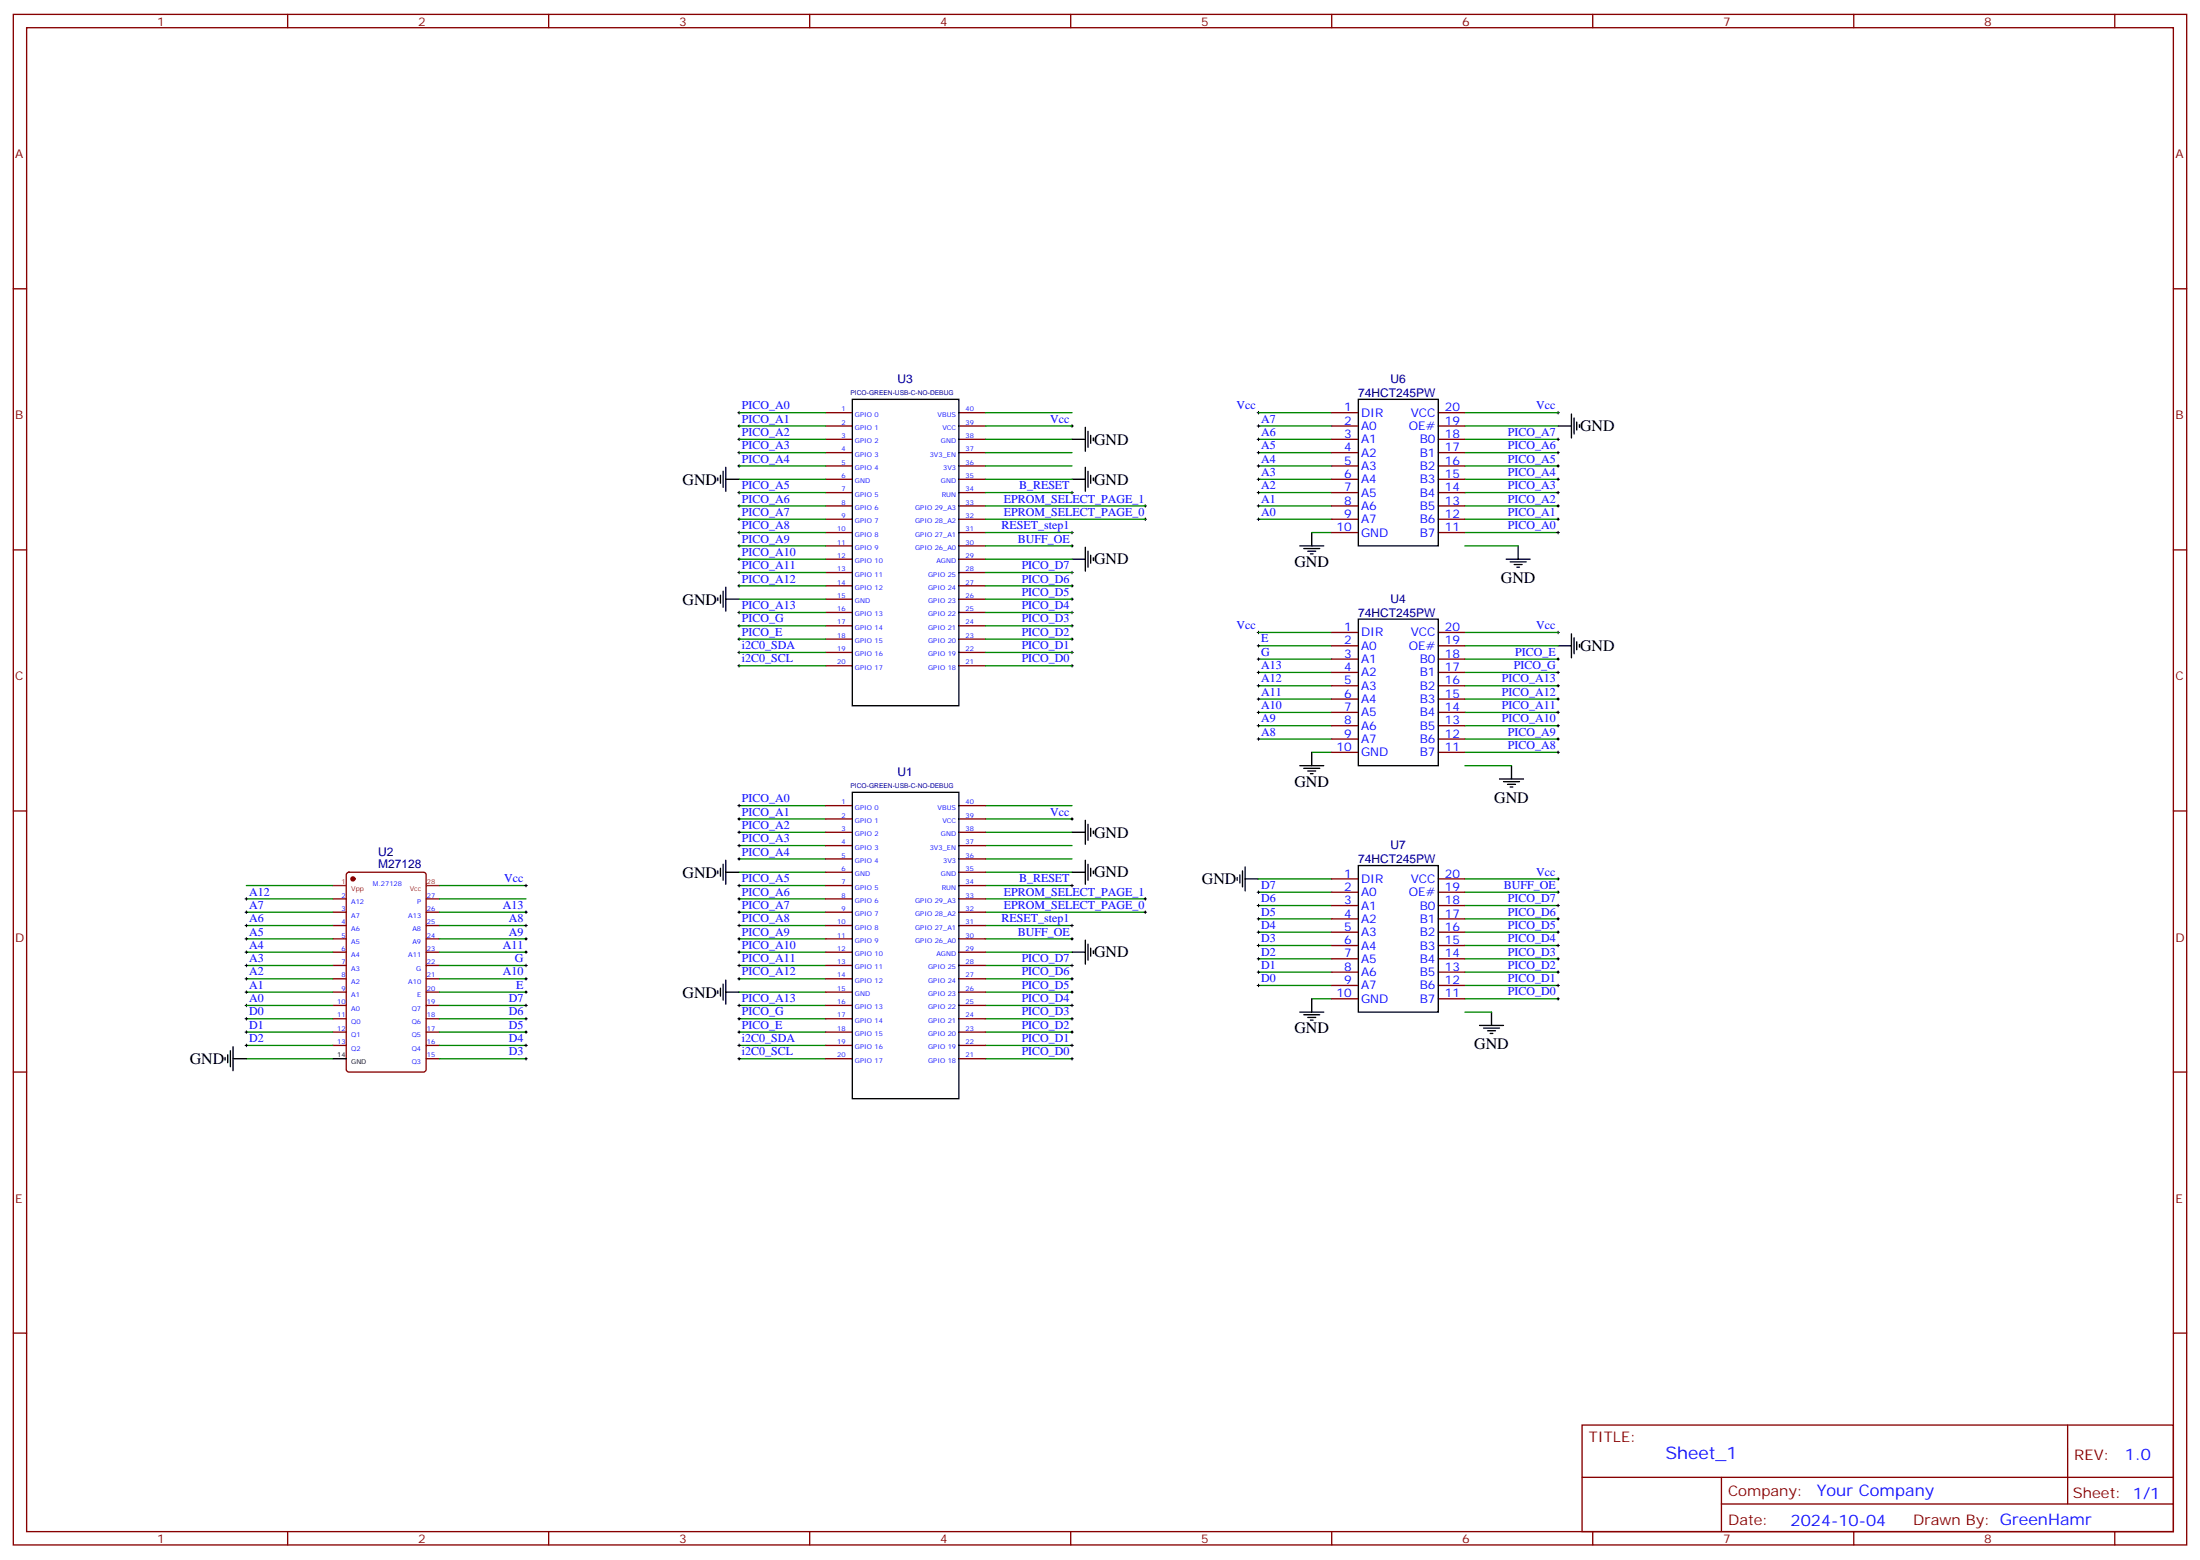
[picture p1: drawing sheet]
<svg xmlns="http://www.w3.org/2000/svg" width="583mm" height="413mm" viewBox="0 0 583 413" stroke-linecap="round" stroke-linejoin="round" font-family="sans-serif">
<g fill="none" stroke="#870000" stroke-width=".35">
<path d="M3.5 3.8h575.8v405.4h-575.8zM7.1 7.3h568.6v398.3h-568.6zM76.2 3.8v3.5M145.3 3.8v3.5M214.5 3.8v3.5M283.6 3.8v3.5M352.8 3.8v3.5M421.9 3.8v3.5M491.1 3.8v3.5M560.2 3.8v3.5M3.5 76.5h3.6M575.7 76.5h3.6"/>
<path d="M218.7 109.3h7.1M218.7 112.8h7.1M218.7 116.3h7.1M218.7 119.9h7.1M254 109.3h7.1M254 112.8h7.1M254 116.3h7.1M254 119.9h7.1M352.8 109.3h7M352.8 112.8h7M352.8 116.3h7M352.8 119.9h7"/>
<path d="M381 109.3h7.1M381 112.8h7.1M381 116.3h7.1M381 119.9h7.1M218.7 123.4h7.1M218.7 126.9h7.1M218.7 130.5h7.1M218.7 134h7.1M218.7 137.5h7.1M254 123.4h7.1M254 126.9h7.1M254 130.5h7.1"/>
<path d="M254 134h7.1M254 137.5h7.1M352.8 123.4h7M352.8 126.9h7M352.8 130.5h7M352.8 134h7M352.8 137.5h7M381 123.4h7.1M381 126.9h7.1M381 130.5h7.1M381 134h7.1M381 137.5h7.1"/>
<path d="M3.5 145.6h3.6M218.7 141h7.1M218.7 144.6h7.1M218.7 148.1h7.1M218.7 151.6h7.1M218.7 155.2h7.1M218.7 158.7h7.1M254 141h7.1M254 144.6h7.1M254 148.1h7.1M254 151.6h7.1M254 155.2h7.1"/>
<path d="M254 158.7h7.1M352.8 141h7M381 141h7.1M575.7 145.6h3.6M218.7 162.2h7.1M218.7 165.7h7.1M218.7 169.3h7.1M218.7 172.8h7.1M218.7 176.3h7.1M254 162.2h7.1M254 165.7h7.1M254 169.3h7.1"/>
<path d="M254 172.8h7.1M254 176.3h7.1M352.8 167.5h7M352.8 171h7M352.8 174.6h7M352.8 178.1h7M381 167.5h7.1M381 171h7.1M381 174.6h7.1M381 178.1h7.1M352.8 181.6h7M352.8 185.1h7"/>
<path d="M352.8 188.7h7M352.8 192.2h7M352.8 195.7h7M352.8 199.2h7M381 181.6h7.1M381 185.1h7.1M381 188.7h7.1M381 192.2h7.1M381 195.7h7.1M381 199.2h7.1M3.5 214.8h3.6M218.7 213.4h7.1"/>
<path d="M218.7 216.9h7.1M254 213.4h7.1M254 216.9h7.1M575.7 214.8h3.6M88.2 238.1h3.5M92 231.2l.4-.2h19.8a.71 .71 0 0 1 .7 .7l-.1 51.8-.6 .4h-19.8l-.5-.2-.2-.5v-51.5zM112.9 238.1h3.5M218.7 238.1h7.1M218.7 220.4h7.1M218.7 223.9h7.1M218.7 227.5h7.1M218.7 231h7.1"/>
<path d="M218.7 234.5h7.1M254 238.1h7.1M254 220.4h7.1M254 223.9h7.1M254 227.5h7.1M254 231h7.1M254 234.5h7.1M352.8 232.8h7M352.8 236.3h7M352.8 239.8h7M381 232.8h7.1M381 236.3h7.1"/>
<path d="M381 239.8h7.1M88.2 241.6h3.5M88.2 245.1h3.5M88.2 248.6h3.5M88.2 252.2h3.5M88.2 255.7h3.5M88.2 259.2h3.5M112.9 241.6h3.5M112.9 245.1h3.5M112.9 248.6h3.5M112.9 252.2h3.5M112.9 255.7h3.5"/>
<path d="M112.9 259.2h3.5M218.7 241.6h7.1M218.7 245.1h7.1M218.7 248.6h7.1M218.7 252.2h7.1M218.7 255.7h7.1M218.7 259.2h7.1M254 241.6h7.1M254 245.1h7.1M254 248.6h7.1M254 252.2h7.1M254 255.7h7.1"/>
<path d="M254 259.2h7.1M352.8 243.3h7M352.8 246.9h7M352.8 250.4h7M352.8 253.9h7M352.8 257.5h7M381 243.3h7.1M381 246.9h7.1M381 250.4h7.1M381 253.9h7.1M381 257.5h7.1M88.2 262.7h3.5"/>
<path d="M88.2 266.3h3.5M88.2 269.8h3.5M88.2 273.3h3.5M88.2 276.9h3.5M112.9 262.7h3.5M112.9 266.3h3.5M112.9 269.8h3.5M112.9 273.3h3.5M112.9 276.9h3.5M218.7 262.7h7.1M218.7 266.3h7.1M218.7 269.8h7.1"/>
<path d="M218.7 273.3h7.1M218.7 276.9h7.1M254 262.7h7.1M254 266.3h7.1M254 269.8h7.1M254 273.3h7.1M254 276.9h7.1M352.8 261h7M352.8 264.5h7M381 261h7.1M381 264.5h7.1M3.5 283.9h3.6"/>
<path d="M112.9 280.4h3.5M218.7 280.4h7.1M254 280.4h7.1M575.7 283.9h3.6M3.5 353.1h3.6M575.7 353.1h3.6M419.1 377.4h156.6v28.2h-156.6zM547.7 377.4v20.9M419.1 391.2h156.5M456 398.3h119.6M456 391.2v14.2M76.2 405.6v3.6"/>
<path d="M145.3 405.6v3.6M214.5 405.6v3.6M283.6 405.6v3.6M352.8 405.6v3.6M421.9 405.6v3.6M491.1 405.6v3.6M560.2 405.6v3.6"/>
</g>
<circle cx="93.5" cy="232.8" r=".53" fill="#870000" stroke="#870000" stroke-width=".35"/>
<path d="M88.2 234.5h3.5M112.9 234.5h3.5" fill="none" stroke="#f00" stroke-width=".35"/>
<g fill="none" stroke="#000" stroke-width=".35">
<path d="M225.8 105.8h28.2v81.1h-28.2zM284 116.3h3.5M287.5 113.2v6.3M288.2 114.2v4.3M288.9 115.3v2.1M289.6 116v.7M359.8 105.8h21.2v38.8h-21.2zM412.7 112.8h3.6M416.3 109.6v6.4M417 110.7v4.2M417.7 111.8v2.1M418.4 112.5v.7"/>
<path d="M190.1 126.6v.7M190.9 125.9v2.1M191.6 124.8v4.2M192.3 123.8v6.3M192.3 126.9h3.5M284 126.9h3.5M287.5 123.8v6.3M288.2 124.8v4.2M288.9 125.9v2.1M289.6 126.6v.7M190.1 158.3v.7M190.9 157.6v2.1"/>
<path d="M191.6 156.6v4.2M192.3 155.5v6.4M192.3 158.7h3.5M284 148.1h3.5M287.5 144.9v6.4M288.2 146v4.2M288.9 147v2.2M289.6 147.7v.7M344.3 144.6h6.4M345.4 145.3h4.2M346.4 146h2.1M347.1 146.7h.7"/>
<path d="M347.5 141v3.6M399 148.1h6.3M400 148.8h4.3M401.1 149.5h2.1M401.8 150.2h.7M402.2 144.6v3.5M359.8 164h21.2v38.8h-21.2zM412.7 171h3.6M416.3 167.9v6.3M417 168.9v4.2M417.7 170v2.1M418.4 170.7v.7"/>
<path d="M347.5 199.2v3.6M225.8 209.8h28.2v81.2h-28.2zM287.5 217.2v6.4M288.2 218.3v4.2M288.9 219.4v2.1M344.3 202.8h6.4M345.4 203.5h4.2M346.4 204.2h2.1M347.1 204.9h.7M397.2 206.3h6.4M398.3 207h4.2M399.3 207.7h2.2"/>
<path d="M400 208.4h.8M400.4 202.8v3.5M190.1 230.6v.8M190.9 229.9v2.2M191.6 228.9v4.2M192.3 231h3.5M192.3 227.8v6.4M284 231h3.5M284 220.4h3.5M287.5 227.8v6.4M288.2 228.9v4.2M288.9 229.9v2.2"/>
<path d="M289.6 220.1v.7M289.6 230.6v.8M327.7 232.4v.7M328.4 231.7v2.1M329.1 230.6v4.3M329.8 232.8h3.6M329.8 229.6v6.3M359.8 229.2h21.2v38.8h-21.2zM192.3 259.6v6.3M284 252.2h3.5M287.5 249v6.3M288.2 250v4.3"/>
<path d="M288.9 251.1v2.1M289.6 251.8v.7M60.3 279.3v2.1M61 278.3v4.2M61.7 277.2v6.4M190.1 262.4v.7M190.9 261.7v2.1M191.6 260.6v4.3M192.3 262.7h3.5M344.3 268h6.4M345.4 268.7h4.2M346.4 269.5h2.1"/>
<path d="M347.1 270.2h.7M347.5 264.5v3.5M391.9 271.6h6.4M393 272.3h4.2M394.1 273h2.1M394.8 273.7h.7M395.1 268v3.6M59.6 280v.7M61.7 280.4h3.6M88.2 280.4h3.5"/>
</g>
<g fill="none" stroke="#008700" stroke-width=".35">
<path d="M195.8 119.9h22.9M195.8 116.3h22.9M195.8 112.8h22.9M195.8 109.3h22.9M261.1 119.9h22.9M261.1 116.3h22.9M261.1 112.8h22.9M261.1 109.3h22.9M333.4 119.9h19.4M333.4 116.3h19.4M333.4 112.8h19.4M333.4 109.3h19.4"/>
<path d="M388.1 119.9h24.6M388.1 116.3h24.6M388.1 112.8h24.6M388.1 109.3h24.6M195.8 137.5h22.9M195.8 134h22.9M195.8 130.5h22.9M195.8 126.9h22.9M195.8 123.4h22.9M261.1 137.5h42.3M261.1 134h42.3M261.1 130.5h22.9"/>
<path d="M261.1 126.9h22.9M261.1 123.4h22.9M333.4 137.5h19.4M333.4 134h19.4M333.4 130.5h19.4M333.4 126.9h19.4M333.4 123.4h19.4M388.1 137.5h24.6M388.1 134h24.6M388.1 130.5h24.6M388.1 126.9h24.6M388.1 123.4h24.6"/>
<path d="M195.8 141h22.9M195.8 144.6h22.9M195.8 148.1h22.9M195.8 151.6h22.9M195.8 155.2h22.9M195.8 158.7h22.9M261.1 141h22.9M261.1 144.6h22.9M261.1 148.1h22.9M261.1 151.6h22.9M261.1 155.2h22.9M261.1 158.7h22.9"/>
<path d="M347.5 141h5.3M388.1 141h24.6M388.1 144.6h14.1M195.8 162.2h22.9M195.8 176.3h22.9M195.8 172.8h22.9M195.8 169.3h22.9M195.8 165.7h22.9M261.1 162.2h22.9M261.1 176.3h22.9M261.1 172.8h22.9M261.1 169.3h22.9"/>
<path d="M261.1 165.7h22.9M333.4 178.1h19.4M333.4 174.6h19.4M333.4 171h19.4M333.4 167.5h19.4M388.1 178.1h24.6M388.1 174.6h24.6M388.1 171h24.6M388.1 167.5h24.6M333.4 195.7h19.4M333.4 192.2h19.4M333.4 188.7h19.4"/>
<path d="M333.4 185.1h19.4M333.4 181.6h19.4M347.5 199.2h5.3M388.1 195.7h24.6M388.1 192.2h24.6M388.1 188.7h24.6M388.1 185.1h24.6M388.1 181.6h24.6M388.1 199.2h24.6M195.8 213.4h22.9M195.8 216.9h22.9M261.1 213.4h22.9"/>
<path d="M261.1 216.9h22.9M388.1 202.8h12.3M65.3 234.5h22.9M65.3 238.1h22.9M116.4 234.5h22.9M116.4 238.1h22.9M195.8 220.4h22.9M195.8 223.9h22.9M195.8 227.5h22.9M195.8 231h22.9M195.8 234.5h22.9M195.8 238.1h22.9"/>
<path d="M261.1 220.4h22.9M261.1 223.9h22.9M261.1 227.5h22.9M261.1 231h22.9M261.1 234.5h22.9M261.1 238.1h42.3M333.4 239.8h19.4M333.4 236.3h19.4M333.4 232.8h19.4M388.1 239.8h24.6M388.1 236.3h24.6M388.1 232.8h24.6"/>
<path d="M65.3 241.6h22.9M65.3 245.1h22.9M65.3 248.6h22.9M65.3 252.2h22.9M65.3 255.7h22.9M65.3 259.2h22.9M116.4 241.6h22.9M116.4 245.1h22.9M116.4 248.6h22.9M116.4 252.2h22.9M116.4 255.7h22.9M116.4 259.2h22.9"/>
<path d="M195.8 241.6h22.9M195.8 245.1h22.9M195.8 248.6h22.9M195.8 252.2h22.9M195.8 255.7h22.9M195.8 259.2h22.9M261.1 241.6h42.3M261.1 245.1h22.9M261.1 248.6h22.9M261.1 252.2h22.9M261.1 255.7h22.9M261.1 259.2h22.9"/>
<path d="M333.4 243.3h19.4M333.4 246.9h19.4M333.4 250.4h19.4M333.4 253.9h19.4M333.4 257.5h19.4M388.1 243.3h24.6M388.1 246.9h24.6M388.1 250.4h24.6M388.1 253.9h24.6M388.1 257.5h24.6M65.3 262.7h22.9M65.3 266.3h22.9"/>
<path d="M65.3 276.9h22.9M65.3 273.3h22.9M65.3 269.8h22.9M116.4 262.7h22.9M116.4 266.3h22.9M116.4 276.9h22.9M116.4 273.3h22.9M116.4 269.8h22.9M195.8 262.7h22.9M195.8 266.3h22.9M195.8 276.9h22.9M195.8 273.3h22.9"/>
<path d="M195.8 269.8h22.9M261.1 262.7h22.9M261.1 266.3h22.9M261.1 276.9h22.9M261.1 273.3h22.9M261.1 269.8h22.9M333.4 261h19.4M347.5 264.5h5.3M388.1 261h24.6M388.1 264.5h24.6M388.1 268h7M65.3 280.4h22.9"/>
<path d="M116.4 280.4h22.9M195.8 280.4h22.9M261.1 280.4h22.9"/>
</g>
<g fill="none" stroke="#000" stroke-width=".26">
<path d="M195.4 109.3h.7M195.4 119.9h.7M195.4 116.3h.7M195.4 112.8h.7M195.8 108.9v.7M195.8 112.5v.7M195.8 116v.7M195.8 119.5v.7M283.6 112.8h.7M284 112.5v.7M333 109.3h.7M333 119.9h.7"/>
<path d="M333 116.3h.7M333 112.8h.7M333.4 108.9v.7M333.4 112.5v.7M333.4 116v.7M333.4 119.5v.7M412.4 109.3h.7M412.4 119.9h.7M412.4 116.3h.7M412.7 108.9v.7M412.7 116v.7M412.7 119.5v.7"/>
<path d="M195.4 137.5h.7M195.4 134h.7M195.4 130.5h.7M195.4 123.4h.7M195.8 123v.8M195.8 130.1v.7M195.8 133.6v.7M195.8 137.2v.7M283.6 130.5h.7M284 130.1v.7M303 137.5h.7M303 134h.7"/>
<path d="M303.4 133.6v.7M303.4 137.2v.7M333 137.5h.7M333 134h.7M333 130.5h.7M333 126.9h.7M333 123.4h.7M333.4 123v.8M333.4 126.6v.7M333.4 130.1v.7M333.4 133.6v.7M333.4 137.2v.7"/>
<path d="M412.4 137.5h.7M412.4 134h.7M412.4 130.5h.7M412.4 126.9h.7M412.4 123.4h.7M412.7 123v.8M412.7 126.6v.7M412.7 130.1v.7M412.7 133.6v.7M412.7 137.2v.7M195.4 141h.7M195.4 144.6h.7"/>
<path d="M195.4 151.6h.7M195.4 155.2h.7M195.4 148.1h.7M195.8 140.7v.7M195.8 144.2v.7M195.8 147.7v.7M195.8 151.3v.7M195.8 154.8v.7M283.6 141h.7M283.6 144.6h.7M283.6 151.6h.7M283.6 155.2h.7"/>
<path d="M283.6 158.7h.7M284 140.7v.7M284 144.2v.7M284 151.3v.7M284 154.8v.7M284 158.3v.7M412.4 141h.7M412.7 140.7v.7M195.4 176.3h.7M195.4 172.8h.7M195.4 162.2h.7M195.4 165.7h.7"/>
<path d="M195.4 169.3h.7M195.8 161.9v.7M195.8 165.4v.7M195.8 168.9v.7M195.8 172.4v.7M195.8 176v.7M283.6 176.3h.7M283.6 172.8h.7M283.6 162.2h.7M283.6 165.7h.7M283.6 169.3h.7M284 161.9v.7"/>
<path d="M284 165.4v.7M284 168.9v.7M284 172.4v.7M284 176v.7M333 167.5h.7M333 178.1h.7M333 174.6h.7M333 171h.7M333.4 167.1v.8M333.4 170.7v.7M333.4 174.2v.7M333.4 177.7v.7"/>
<path d="M412.4 167.5h.7M412.4 178.1h.7M412.4 174.6h.7M412.7 167.1v.8M412.7 174.2v.7M412.7 177.7v.7M333 195.7h.7M333 192.2h.7M333 188.7h.7M333 185.1h.7M333 181.6h.7M333.4 181.3v.7"/>
<path d="M333.4 184.8v.7M333.4 188.3v.7M333.4 191.8v.7M333.4 195.4v.7M412.4 195.7h.7M412.4 192.2h.7M412.4 188.7h.7M412.4 185.1h.7M412.4 181.6h.7M412.4 199.2h.7M412.7 181.3v.7M412.7 184.8v.7"/>
<path d="M412.7 188.3v.7M412.7 191.8v.7M412.7 195.4v.7M412.7 198.9v.7M195.4 216.9h.7M195.4 213.4h.7M195.8 213v.7M195.8 216.5v.7M283.6 216.9h.7M284 216.5v.7M64.9 238.1h.7M65.3 237.7v.7"/>
<path d="M139 234.5h.7M139.3 234.2v.7M195.4 238.1h.7M195.4 234.5h.7M195.4 220.4h.7M195.4 223.9h.7M195.4 227.5h.7M195.8 220.1v.7M195.8 223.6v.7M195.8 227.1v.7M195.8 234.2v.7M195.8 237.7v.7"/>
<path d="M283.6 234.5h.7M284 234.2v.7M303 238.1h.7M303.4 237.7v.7M333 239.8h.7M333 236.3h.7M333.4 235.9v.7M333.4 239.5v.7M412.4 232.8h.7M412.4 239.8h.7M412.4 236.3h.7M412.7 232.4v.7"/>
<path d="M412.7 235.9v.7M412.7 239.5v.7M64.9 259.2h.7M64.9 255.7h.7M64.9 252.2h.7M64.9 248.6h.7M64.9 245.1h.7M64.9 241.6h.7M65.3 241.2v.7M65.3 244.8v.7M65.3 248.3v.7M65.3 251.8v.7"/>
<path d="M65.3 255.3v.7M65.3 258.9v.7M139 259.2h.7M139 255.7h.7M139 252.2h.7M139 248.6h.7M139 245.1h.7M139 241.6h.7M139.3 241.2v.7M139.3 244.8v.7M139.3 248.3v.7M139.3 251.8v.7"/>
<path d="M139.3 255.3v.7M139.3 258.9v.7M195.4 259.2h.7M195.4 255.7h.7M195.4 252.2h.7M195.4 248.6h.7M195.4 245.1h.7M195.4 241.6h.7M195.8 241.2v.7M195.8 244.8v.7M195.8 248.3v.7M195.8 251.8v.7"/>
<path d="M195.8 255.3v.7M195.8 258.9v.7M283.6 259.2h.7M283.6 255.7h.7M283.6 248.6h.7M283.6 245.1h.7M284 244.8v.7M284 248.3v.7M284 255.3v.7M284 258.9v.7M303 241.6h.7M303.4 241.2v.7"/>
<path d="M333 257.5h.7M333 253.9h.7M333 250.4h.7M333 246.9h.7M333 243.3h.7M333.4 243v.7M333.4 246.5v.7M333.4 250v.8M333.4 253.6v.7M333.4 257.1v.7M412.4 257.5h.7M412.4 253.9h.7"/>
<path d="M412.4 250.4h.7M412.4 246.9h.7M412.4 243.3h.7M412.7 243v.7M412.7 246.5v.7M412.7 250v.8M412.7 253.6v.7M412.7 257.1v.7M64.9 266.3h.7M64.9 262.7h.7M64.9 269.8h.7M64.9 273.3h.7"/>
<path d="M64.9 276.9h.7M65.3 262.4v.7M65.3 265.9v.7M65.3 269.5v.7M65.3 273v.7M65.3 276.5v.7M139 266.3h.7M139 262.7h.7M139 269.8h.7M139 273.3h.7M139 276.9h.7M139.3 262.4v.7"/>
<path d="M139.3 265.9v.7M139.3 269.5v.7M139.3 273v.7M139.3 276.5v.7M195.4 266.3h.7M195.4 269.8h.7M195.4 273.3h.7M195.4 276.9h.7M195.8 265.9v.7M195.8 269.5v.7M195.8 273v.7M195.8 276.5v.7"/>
<path d="M283.6 266.3h.7M283.6 262.7h.7M283.6 269.8h.7M283.6 273.3h.7M283.6 276.9h.7M284 262.4v.7M284 265.9v.7M284 269.5v.7M284 273v.7M284 276.5v.7M333 261h.7M333.4 260.6v.7"/>
<path d="M412.4 264.5h.7M412.4 261h.7M412.7 260.6v.7M412.7 264.2v.7M139 280.4h.7M139.3 280v.7M195.4 280.4h.7M195.8 280v.7M283.6 280.4h.7M284 280v.7"/>
</g>
<text font-size="4.6" fill="#00f" x="441.2" y="386.4">Sheet_1</text>
<g font-size="4.2">
<text x="289.8" y="117.7">GND</text>
<text x="418.6" y="114.3">GND</text>
<text x="180.8" y="128.4">GND</text>
<text x="289.8" y="128.3">GND</text>
<text x="289.8" y="149.5">GND</text>
<text x="342.9" y="150.2">GND</text>
<text x="397.6" y="154.3">GND</text>
<text x="180.8" y="160.2">GND</text>
<text x="418.6" y="172.5">GND</text>
<text x="342.9" y="208.4">GND</text>
<text x="395.8" y="212.5">GND</text>
<text x="289.8" y="221.8">GND</text>
<text x="180.8" y="232.5">GND</text>
<text x="289.8" y="232.4">GND</text>
<text x="318.4" y="234.2">GND</text>
<text x="289.8" y="253.6">GND</text>
<text x="180.8" y="264.2">GND</text>
<text x="342.9" y="273.7">GND</text>
<text x="50.3" y="281.9">GND</text>
<text x="390.5" y="277.8">GND</text>
</g>
<g font-size="4.2" fill="#00f">
<text x="562.9" y="386.7">1.0</text>
<text x="481.3" y="396.2">Your Company</text>
<text x="474.4" y="404">2024-10-04</text>
</g>
<g font-size="3.9" fill="#800">
<text x="420.9" y="382">TITLE:</text>
<text x="549.5" y="386.7">REV:</text>
<text x="457.8" y="396.2">Company:</text>
<text x="549.1" y="396.8">Sheet: 1/1</text>
<text x="457.8" y="403.9">Date:</text>
<text x="506.8" y="403.9">Drawn By: GreenHamr</text>
</g>
<g font-size="3.2" fill="#800">
<text x="41.6" y="6.8">1</text>
<text x="110.8" y="6.8">2</text>
<text x="179.9" y="6.8">3</text>
<text x="249.1" y="6.8">4</text>
<text x="318.2" y="6.8">5</text>
<text x="387.3" y="6.8">6</text>
<text x="456.5" y="6.8">7</text>
<text x="525.6" y="6.8">8</text>
<text x="4.1" y="41.9">A</text>
<text x="576.3" y="41.9">A</text>
<text x="4.1" y="111.1">B</text>
<text x="576.3" y="111.1">B</text>
<text x="4.1" y="180.2">C</text>
<text x="576.3" y="180.2">C</text>
<text x="4.1" y="249.3">D</text>
<text x="576.3" y="249.3">D</text>
<text x="4.1" y="318.5">E</text>
<text x="576.3" y="318.5">E</text>
<text x="41.6" y="408.6">1</text>
<text x="110.8" y="408.6">2</text>
<text x="179.9" y="408.6">3</text>
<text x="249.1" y="408.6">4</text>
<text x="318.2" y="408.6">5</text>
<text x="387.3" y="408.6">6</text>
<text x="456.5" y="408.6">7</text>
<text x="525.6" y="408.6">8</text>
</g>
<g font-size="3.2" fill="#000080">
<text x="237.8" y="101.4">U3</text>
<text x="368.3" y="101.4">U6</text>
<text x="359.8" y="105.2">74HCT245PW</text>
<text x="368.3" y="159.7">U4</text>
<text x="359.8" y="163.4">74HCT245PW</text>
<text x="237.8" y="205.5">U1</text>
<text x="100.2" y="226.8">U2</text>
<text x="368.3" y="224.9">U7</text>
<text x="100.2" y="229.9">M27128</text>
<text x="359.8" y="228.7">74HCT245PW</text>
</g>
<g font-size="3.2" fill="#00f">
<text x="196.5" y="111.9">PICO_A1</text>
<text x="196.5" y="108.4">PICO_A0</text>
<text x="278.2" y="111.9">Vcc</text>
<text x="327.6" y="108.4">Vcc</text>
<text x="334.1" y="111.9">A7</text>
<text x="356.1" y="108.9">1</text>
<text x="356.1" y="112.5">2</text>
<text x="360.5" y="110.3">DIR</text>
<text x="360.5" y="113.9">A0</text>
<text x="373.2" y="113.9">OE#</text>
<text x="373.7" y="110.3">VCC</text>
<text x="382.8" y="112.5">19</text>
<text x="382.8" y="108.9">20</text>
<text x="407" y="108.4">Vcc</text>
<text x="196.5" y="119">PICO_A3</text>
<text x="196.5" y="115.5">PICO_A2</text>
<text x="334.1" y="119">A5</text>
<text x="334.1" y="115.5">A6</text>
<text x="356.1" y="116">3</text>
<text x="356.1" y="119.5">4</text>
<text x="360.5" y="117.4">A1</text>
<text x="376.1" y="117.4">B0</text>
<text x="382.8" y="119.5">17</text>
<text x="382.8" y="116">18</text>
<text x="399.4" y="119">PICO_A6</text>
<text x="399.4" y="115.5">PICO_A7</text>
<text x="196.5" y="122.5">PICO_A4</text>
<text x="334.1" y="122.5">A4</text>
<text x="356.1" y="123">5</text>
<text x="360.5" y="120.9">A2</text>
<text x="360.5" y="124.5">A3</text>
<text x="376.1" y="124.5">B2</text>
<text x="376.1" y="120.9">B1</text>
<text x="382.8" y="123">16</text>
<text x="399.4" y="122.5">PICO_A5</text>
<text x="196.5" y="129.6">PICO_A5</text>
<text x="269.9" y="129.6">B_RESET</text>
<text x="334.1" y="129.6">A2</text>
<text x="334.1" y="126">A3</text>
<text x="356.1" y="126.6">6</text>
<text x="356.1" y="130.1">7</text>
<text x="360.5" y="128">A4</text>
<text x="360.5" y="131.5">A5</text>
<text x="376.1" y="131.5">B4</text>
<text x="376.1" y="128">B3</text>
<text x="382.8" y="130.1">14</text>
<text x="382.8" y="126.6">15</text>
<text x="399.4" y="129.6">PICO_A3</text>
<text x="399.4" y="126">PICO_A4</text>
<text x="196.5" y="136.6">PICO_A7</text>
<text x="196.5" y="133.1">PICO_A6</text>
<text x="265.9" y="136.6">EPROM_SELECT_PAGE_0</text>
<text x="265.9" y="133.1">EPROM_SELECT_PAGE_1</text>
<text x="334.1" y="136.6">A0</text>
<text x="334.1" y="133.1">A1</text>
<text x="356.1" y="133.6">8</text>
<text x="356.1" y="137.2">9</text>
<text x="360.5" y="135">A6</text>
<text x="376.1" y="135">B5</text>
<text x="382.8" y="137.2">12</text>
<text x="382.8" y="133.6">13</text>
<text x="399.4" y="136.6">PICO_A1</text>
<text x="399.4" y="133.1">PICO_A2</text>
<text x="196.5" y="143.7">PICO_A9</text>
<text x="196.5" y="140.2">PICO_A8</text>
<text x="265.3" y="140.2">RESET_step1</text>
<text x="269.6" y="143.7">BUFF_OE</text>
<text x="354" y="140.7">10</text>
<text x="360.5" y="138.6">A7</text>
<text x="360.5" y="142.1">GND</text>
<text x="376.1" y="142.1">B7</text>
<text x="376.1" y="138.6">B6</text>
<text x="382.8" y="140.7">11</text>
<text x="399.4" y="140.2">PICO_A0</text>
<text x="196.5" y="147.2">PICO_A10</text>
<text x="196.5" y="154.3">PICO_A12</text>
<text x="196.5" y="150.7">PICO_A11</text>
<text x="270.6" y="150.7">PICO_D7</text>
<text x="270.6" y="154.3">PICO_D6</text>
<text x="196.5" y="161.3">PICO_A13</text>
<text x="270.6" y="157.8">PICO_D5</text>
<text x="270.6" y="161.3">PICO_D4</text>
<text x="196.5" y="164.9">PICO_G</text>
<text x="270.6" y="164.9">PICO_D3</text>
<text x="327.6" y="166.6">Vcc</text>
<text x="356.1" y="167.1">1</text>
<text x="382.8" y="167.1">20</text>
<text x="407" y="166.6">Vcc</text>
<text x="196.5" y="171.9">i2C0_SDA</text>
<text x="196.5" y="168.4">PICO_E</text>
<text x="270.6" y="168.4">PICO_D2</text>
<text x="270.6" y="171.9">PICO_D1</text>
<text x="334.1" y="173.7">G</text>
<text x="334.1" y="170.1">E</text>
<text x="356.1" y="170.7">2</text>
<text x="360.5" y="168.6">DIR</text>
<text x="360.5" y="172.1">A0</text>
<text x="373.2" y="172.1">OE#</text>
<text x="373.7" y="168.6">VCC</text>
<text x="382.8" y="170.7">19</text>
<text x="401.3" y="173.7">PICO_E</text>
<text x="196.5" y="175.4">i2C0_SCL</text>
<text x="270.6" y="175.4">PICO_D0</text>
<text x="334.1" y="177.2">A13</text>
<text x="356.1" y="174.2">3</text>
<text x="356.1" y="177.7">4</text>
<text x="360.5" y="175.6">A1</text>
<text x="360.5" y="179.1">A2</text>
<text x="376.1" y="179.1">B1</text>
<text x="376.1" y="175.6">B0</text>
<text x="382.8" y="177.7">17</text>
<text x="382.8" y="174.2">18</text>
<text x="401" y="177.2">PICO_G</text>
<text x="334.1" y="184.3">A11</text>
<text x="334.1" y="180.7">A12</text>
<text x="356.1" y="181.3">5</text>
<text x="356.1" y="184.8">6</text>
<text x="360.5" y="182.7">A3</text>
<text x="376.1" y="182.7">B2</text>
<text x="382.8" y="184.8">15</text>
<text x="382.8" y="181.3">16</text>
<text x="397.8" y="184.3">PICO_A12</text>
<text x="397.8" y="180.7">PICO_A13</text>
<text x="334.1" y="191.3">A9</text>
<text x="334.1" y="187.8">A10</text>
<text x="356.1" y="188.3">7</text>
<text x="356.1" y="191.8">8</text>
<text x="360.5" y="186.2">A4</text>
<text x="360.5" y="189.7">A5</text>
<text x="376.1" y="189.7">B4</text>
<text x="376.1" y="186.2">B3</text>
<text x="382.8" y="191.8">13</text>
<text x="382.8" y="188.3">14</text>
<text x="397.8" y="191.3">PICO_A10</text>
<text x="397.8" y="187.8">PICO_A11</text>
<text x="334.1" y="194.8">A8</text>
<text x="356.1" y="195.4">9</text>
<text x="360.5" y="193.3">A6</text>
<text x="360.5" y="196.8">A7</text>
<text x="376.1" y="196.8">B6</text>
<text x="376.1" y="193.3">B5</text>
<text x="382.8" y="195.4">12</text>
<text x="399.4" y="194.8">PICO_A9</text>
<text x="354" y="198.9">10</text>
<text x="360.5" y="200.3">GND</text>
<text x="376.1" y="200.3">B7</text>
<text x="382.8" y="198.9">11</text>
<text x="399.4" y="198.4">PICO_A8</text>
<text x="196.5" y="212.5">PICO_A0</text>
<text x="196.5" y="216">PICO_A1</text>
<text x="196.5" y="219.5">PICO_A2</text>
<text x="278.2" y="216">Vcc</text>
<text x="196.5" y="223.1">PICO_A3</text>
<text x="196.5" y="226.6">PICO_A4</text>
<text x="133.6" y="233.6">Vcc</text>
<text x="196.5" y="233.6">PICO_A5</text>
<text x="269.9" y="233.6">B_RESET</text>
<text x="356.1" y="232.4">1</text>
<text x="360.5" y="233.8">DIR</text>
<text x="373.7" y="233.8">VCC</text>
<text x="382.8" y="232.4">20</text>
<text x="407" y="231.9">Vcc</text>
<text x="66" y="237.2">A12</text>
<text x="196.5" y="237.2">PICO_A6</text>
<text x="265.9" y="237.2">EPROM_SELECT_PAGE_1</text>
<text x="334.1" y="238.9">D6</text>
<text x="334.1" y="235.4">D7</text>
<text x="356.1" y="235.9">2</text>
<text x="356.1" y="239.5">3</text>
<text x="360.5" y="237.3">A0</text>
<text x="373.2" y="237.3">OE#</text>
<text x="382.8" y="239.5">18</text>
<text x="382.8" y="235.9">19</text>
<text x="398.4" y="235.4">BUFF_OE</text>
<text x="399.4" y="238.9">PICO_D7</text>
<text x="66" y="244.2">A6</text>
<text x="66" y="240.7">A7</text>
<text x="133.2" y="240.7">A13</text>
<text x="134.8" y="244.2">A8</text>
<text x="196.5" y="240.7">PICO_A7</text>
<text x="196.5" y="244.2">PICO_A8</text>
<text x="265.3" y="244.2">RESET_step1</text>
<text x="265.9" y="240.7">EPROM_SELECT_PAGE_0</text>
<text x="334.1" y="246">D4</text>
<text x="334.1" y="242.5">D5</text>
<text x="356.1" y="243">4</text>
<text x="360.5" y="240.9">A1</text>
<text x="360.5" y="244.4">A2</text>
<text x="376.1" y="244.4">B1</text>
<text x="376.1" y="240.9">B0</text>
<text x="382.8" y="243">17</text>
<text x="399.4" y="246">PICO_D5</text>
<text x="399.4" y="242.5">PICO_D6</text>
<text x="66" y="251.3">A4</text>
<text x="66" y="247.8">A5</text>
<text x="133.2" y="251.3">A11</text>
<text x="134.8" y="247.8">A9</text>
<text x="196.5" y="247.8">PICO_A9</text>
<text x="196.5" y="251.3">PICO_A10</text>
<text x="269.6" y="247.8">BUFF_OE</text>
<text x="334.1" y="249.5">D3</text>
<text x="356.1" y="246.5">5</text>
<text x="356.1" y="250">6</text>
<text x="360.5" y="247.9">A3</text>
<text x="360.5" y="251.5">A4</text>
<text x="376.1" y="251.5">B3</text>
<text x="376.1" y="247.9">B2</text>
<text x="382.8" y="250">15</text>
<text x="382.8" y="246.5">16</text>
<text x="399.4" y="249.5">PICO_D4</text>
<text x="66" y="254.8">A3</text>
<text x="136.4" y="254.8">G</text>
<text x="196.5" y="254.8">PICO_A11</text>
<text x="270.6" y="254.8">PICO_D7</text>
<text x="334.1" y="256.6">D1</text>
<text x="334.1" y="253">D2</text>
<text x="356.1" y="253.6">7</text>
<text x="356.1" y="257.1">8</text>
<text x="360.5" y="255">A5</text>
<text x="376.1" y="255">B4</text>
<text x="382.8" y="257.1">13</text>
<text x="382.8" y="253.6">14</text>
<text x="399.4" y="256.6">PICO_D2</text>
<text x="399.4" y="253">PICO_D3</text>
<text x="66" y="261.9">A1</text>
<text x="66" y="258.3">A2</text>
<text x="133.2" y="258.3">A10</text>
<text x="136.7" y="261.9">E</text>
<text x="196.5" y="258.3">PICO_A12</text>
<text x="270.6" y="261.9">PICO_D5</text>
<text x="270.6" y="258.3">PICO_D6</text>
<text x="334.1" y="260.1">D0</text>
<text x="356.1" y="260.6">9</text>
<text x="360.5" y="258.5">A6</text>
<text x="360.5" y="262">A7</text>
<text x="376.1" y="262">B6</text>
<text x="376.1" y="258.5">B5</text>
<text x="382.8" y="260.6">12</text>
<text x="399.4" y="263.6">PICO_D0</text>
<text x="399.4" y="260.1">PICO_D1</text>
<text x="66" y="265.4">A0</text>
<text x="66" y="268.9">D0</text>
<text x="134.8" y="268.9">D6</text>
<text x="134.8" y="265.4">D7</text>
<text x="196.5" y="265.4">PICO_A13</text>
<text x="196.5" y="268.9">PICO_G</text>
<text x="270.6" y="268.9">PICO_D3</text>
<text x="270.6" y="265.4">PICO_D4</text>
<text x="354" y="264.2">10</text>
<text x="360.5" y="265.6">GND</text>
<text x="376.1" y="265.6">B7</text>
<text x="382.8" y="264.2">11</text>
<text x="66" y="272.5">D1</text>
<text x="66" y="276">D2</text>
<text x="134.8" y="276">D4</text>
<text x="134.8" y="272.5">D5</text>
<text x="196.5" y="272.5">PICO_E</text>
<text x="196.5" y="276">i2C0_SDA</text>
<text x="270.6" y="276">PICO_D1</text>
<text x="270.6" y="272.5">PICO_D2</text>
<text x="134.8" y="279.5">D3</text>
<text x="196.5" y="279.5">i2C0_SCL</text>
<text x="270.6" y="279.5">PICO_D0</text>
</g>
<g font-size="1.8" fill="#000080">
<text x="225.3" y="104.6">PICO-GREEN-USB-C-NO-DEBUG</text>
<text x="225.3" y="208.7">PICO-GREEN-USB-C-NO-DEBUG</text>
</g>
<g font-size="1.8" fill="#00f">
<text x="222.9" y="108.9">1</text>
<text x="222.9" y="112.5">2</text>
<text x="226.5" y="110.3">GPIO 0</text>
<text x="226.5" y="113.9">GPIO 1</text>
<text x="248.4" y="110.3">VBUS</text>
<text x="249.6" y="113.9">VCC</text>
<text x="255.8" y="112.5">39</text>
<text x="255.8" y="108.9">40</text>
<text x="222.9" y="116">3</text>
<text x="222.9" y="119.5">4</text>
<text x="226.5" y="117.4">GPIO 2</text>
<text x="249.2" y="117.4">GND</text>
<text x="255.8" y="119.5">37</text>
<text x="255.8" y="116">38</text>
<text x="222.9" y="123">5</text>
<text x="226.5" y="120.9">GPIO 3</text>
<text x="226.5" y="124.5">GPIO 4</text>
<text x="246.3" y="120.9">3V3_EN</text>
<text x="249.9" y="124.5">3V3</text>
<text x="255.8" y="123">36</text>
<text x="222.9" y="126.6">6</text>
<text x="222.9" y="130.1">7</text>
<text x="226.5" y="128">GND</text>
<text x="226.5" y="131.5">GPIO 5</text>
<text x="249.2" y="128">GND</text>
<text x="249.5" y="131.5">RUN</text>
<text x="255.8" y="130.1">34</text>
<text x="255.8" y="126.6">35</text>
<text x="222.9" y="133.6">8</text>
<text x="222.9" y="137.2">9</text>
<text x="226.5" y="135">GPIO 6</text>
<text x="242.4" y="135">GPIO 29_A3</text>
<text x="255.8" y="137.2">32</text>
<text x="255.8" y="133.6">33</text>
<text x="221.8" y="140.7">10</text>
<text x="226.5" y="138.6">GPIO 7</text>
<text x="226.5" y="142.1">GPIO 8</text>
<text x="242.4" y="142.1">GPIO 27_A1</text>
<text x="242.4" y="138.6">GPIO 28_A2</text>
<text x="255.8" y="140.7">31</text>
<text x="221.8" y="144.2">11</text>
<text x="221.8" y="147.7">12</text>
<text x="226.5" y="145.6">GPIO 9</text>
<text x="226.5" y="149.2">GPIO 10</text>
<text x="242.4" y="145.6">GPIO 26_A0</text>
<text x="248" y="149.2">AGND</text>
<text x="255.8" y="147.7">29</text>
<text x="255.8" y="144.2">30</text>
<text x="221.8" y="151.3">13</text>
<text x="221.8" y="154.8">14</text>
<text x="226.5" y="152.7">GPIO 11</text>
<text x="245.9" y="152.7">GPIO 25</text>
<text x="255.8" y="154.8">27</text>
<text x="255.8" y="151.3">28</text>
<text x="221.8" y="158.3">15</text>
<text x="221.8" y="161.9">16</text>
<text x="226.5" y="156.2">GPIO 12</text>
<text x="226.5" y="159.7">GND</text>
<text x="245.9" y="159.7">GPIO 23</text>
<text x="245.9" y="156.2">GPIO 24</text>
<text x="255.8" y="161.9">25</text>
<text x="255.8" y="158.3">26</text>
<text x="221.8" y="165.4">17</text>
<text x="226.5" y="163.3">GPIO 13</text>
<text x="226.5" y="166.8">GPIO 14</text>
<text x="245.9" y="166.8">GPIO 21</text>
<text x="245.9" y="163.3">GPIO 22</text>
<text x="255.8" y="165.4">24</text>
<text x="221.8" y="168.9">18</text>
<text x="221.8" y="172.4">19</text>
<text x="226.5" y="170.3">GPIO 15</text>
<text x="226.5" y="173.8">GPIO 16</text>
<text x="245.9" y="173.8">GPIO 19</text>
<text x="245.9" y="170.3">GPIO 20</text>
<text x="255.8" y="172.4">22</text>
<text x="255.8" y="168.9">23</text>
<text x="221.8" y="176">20</text>
<text x="226.5" y="177.4">GPIO 17</text>
<text x="245.9" y="177.4">GPIO 18</text>
<text x="255.8" y="176">21</text>
<text x="222.9" y="213">1</text>
<text x="226.5" y="214.4">GPIO 0</text>
<text x="248.4" y="214.4">VBUS</text>
<text x="255.8" y="213">40</text>
<text x="222.9" y="216.5">2</text>
<text x="222.9" y="220.1">3</text>
<text x="226.5" y="217.9">GPIO 1</text>
<text x="226.5" y="221.5">GPIO 2</text>
<text x="249.2" y="221.5">GND</text>
<text x="249.6" y="217.9">VCC</text>
<text x="255.8" y="220.1">38</text>
<text x="255.8" y="216.5">39</text>
<text x="222.9" y="223.6">4</text>
<text x="222.9" y="227.1">5</text>
<text x="226.5" y="225">GPIO 3</text>
<text x="246.3" y="225">3V3_EN</text>
<text x="255.8" y="227.1">36</text>
<text x="255.8" y="223.6">37</text>
<text x="222.9" y="230.6">6</text>
<text x="226.5" y="228.5">GPIO 4</text>
<text x="226.5" y="232.1">GND</text>
<text x="249.2" y="232.1">GND</text>
<text x="249.9" y="228.5">3V3</text>
<text x="255.8" y="230.6">35</text>
<text x="90.4" y="237.7">2</text>
<text x="93" y="239.5">A12</text>
<text x="98.8" y="234.5">M.27128</text>
<text x="110.5" y="239.5">P</text>
<text x="113.1" y="237.7">27</text>
<text x="222.9" y="234.2">7</text>
<text x="222.9" y="237.7">8</text>
<text x="226.5" y="235.6">GPIO 5</text>
<text x="226.5" y="239.1">GPIO 6</text>
<text x="242.4" y="239.1">GPIO 29_A3</text>
<text x="249.5" y="235.6">RUN</text>
<text x="255.8" y="237.7">33</text>
<text x="255.8" y="234.2">34</text>
<text x="90.4" y="241.2">3</text>
<text x="90.4" y="244.8">4</text>
<text x="93" y="243">A7</text>
<text x="108.1" y="243">A13</text>
<text x="113.1" y="244.8">25</text>
<text x="113.1" y="241.2">26</text>
<text x="221.8" y="244.8">10</text>
<text x="222.9" y="241.2">9</text>
<text x="226.5" y="242.6">GPIO 7</text>
<text x="242.4" y="242.6">GPIO 28_A2</text>
<text x="255.8" y="244.8">31</text>
<text x="255.8" y="241.2">32</text>
<text x="90.4" y="248.3">5</text>
<text x="90.4" y="251.8">6</text>
<text x="93" y="246.5">A6</text>
<text x="93" y="250">A5</text>
<text x="109.3" y="250">A9</text>
<text x="109.3" y="246.5">A8</text>
<text x="113.1" y="251.8">23</text>
<text x="113.1" y="248.3">24</text>
<text x="221.8" y="248.3">11</text>
<text x="221.8" y="251.8">12</text>
<text x="226.5" y="246.2">GPIO 8</text>
<text x="226.5" y="249.7">GPIO 9</text>
<text x="242.4" y="249.7">GPIO 26_A0</text>
<text x="242.4" y="246.2">GPIO 27_A1</text>
<text x="255.8" y="251.8">29</text>
<text x="255.8" y="248.3">30</text>
<text x="90.4" y="255.3">7</text>
<text x="93" y="253.6">A4</text>
<text x="93" y="257.1">A3</text>
<text x="108.1" y="253.6">A11</text>
<text x="110.2" y="257.1">G</text>
<text x="113.1" y="255.3">22</text>
<text x="221.8" y="255.3">13</text>
<text x="226.5" y="253.2">GPIO 10</text>
<text x="226.5" y="256.8">GPIO 11</text>
<text x="245.9" y="256.8">GPIO 25</text>
<text x="248" y="253.2">AGND</text>
<text x="255.8" y="255.3">28</text>
<text x="90.4" y="258.9">8</text>
<text x="90.4" y="262.4">9</text>
<text x="93" y="260.6">A2</text>
<text x="108.1" y="260.6">A10</text>
<text x="113.1" y="262.4">20</text>
<text x="113.1" y="258.9">21</text>
<text x="221.8" y="258.9">14</text>
<text x="221.8" y="262.4">15</text>
<text x="226.5" y="260.3">GPIO 12</text>
<text x="226.5" y="263.8">GND</text>
<text x="245.9" y="263.8">GPIO 23</text>
<text x="245.9" y="260.3">GPIO 24</text>
<text x="255.8" y="262.4">26</text>
<text x="255.8" y="258.9">27</text>
<text x="89.3" y="265.9">10</text>
<text x="89.3" y="269.5">11</text>
<text x="93" y="264.2">A1</text>
<text x="93" y="267.7">A0</text>
<text x="109.1" y="267.7">Q7</text>
<text x="110.5" y="264.2">E</text>
<text x="113.1" y="269.5">18</text>
<text x="113.1" y="265.9">19</text>
<text x="221.8" y="265.9">16</text>
<text x="221.8" y="269.5">17</text>
<text x="226.5" y="267.3">GPIO 13</text>
<text x="245.9" y="267.3">GPIO 22</text>
<text x="255.8" y="269.5">24</text>
<text x="255.8" y="265.9">25</text>
<text x="89.3" y="273">12</text>
<text x="93" y="271.2">Q0</text>
<text x="93" y="274.7">Q1</text>
<text x="109.1" y="274.7">Q5</text>
<text x="109.1" y="271.2">Q6</text>
<text x="113.1" y="273">17</text>
<text x="221.8" y="273">18</text>
<text x="226.5" y="270.9">GPIO 14</text>
<text x="226.5" y="274.4">GPIO 15</text>
<text x="245.9" y="274.4">GPIO 20</text>
<text x="245.9" y="270.9">GPIO 21</text>
<text x="255.8" y="273">23</text>
<text x="89.3" y="276.5">13</text>
<text x="93" y="278.3">Q2</text>
<text x="109.1" y="281.8">Q3</text>
<text x="109.1" y="278.3">Q4</text>
<text x="113.1" y="280">15</text>
<text x="113.1" y="276.5">16</text>
<text x="221.8" y="276.5">19</text>
<text x="221.8" y="280">20</text>
<text x="226.5" y="277.9">GPIO 16</text>
<text x="226.5" y="281.4">GPIO 17</text>
<text x="245.9" y="281.4">GPIO 18</text>
<text x="245.9" y="277.9">GPIO 19</text>
<text x="255.8" y="280">21</text>
<text x="255.8" y="276.5">22</text>
</g>
<g font-size="1.8" fill="#f00">
<text x="90.4" y="234.2">1</text>
<text x="93" y="235.9">Vpp</text>
<text x="108.5" y="235.9">Vcc</text>
<text x="113.1" y="234.2">28</text>
</g>
<g font-size="1.8">
<text x="89.3" y="280">14</text>
<text x="93" y="281.8">GND</text>
</g>
</svg>
